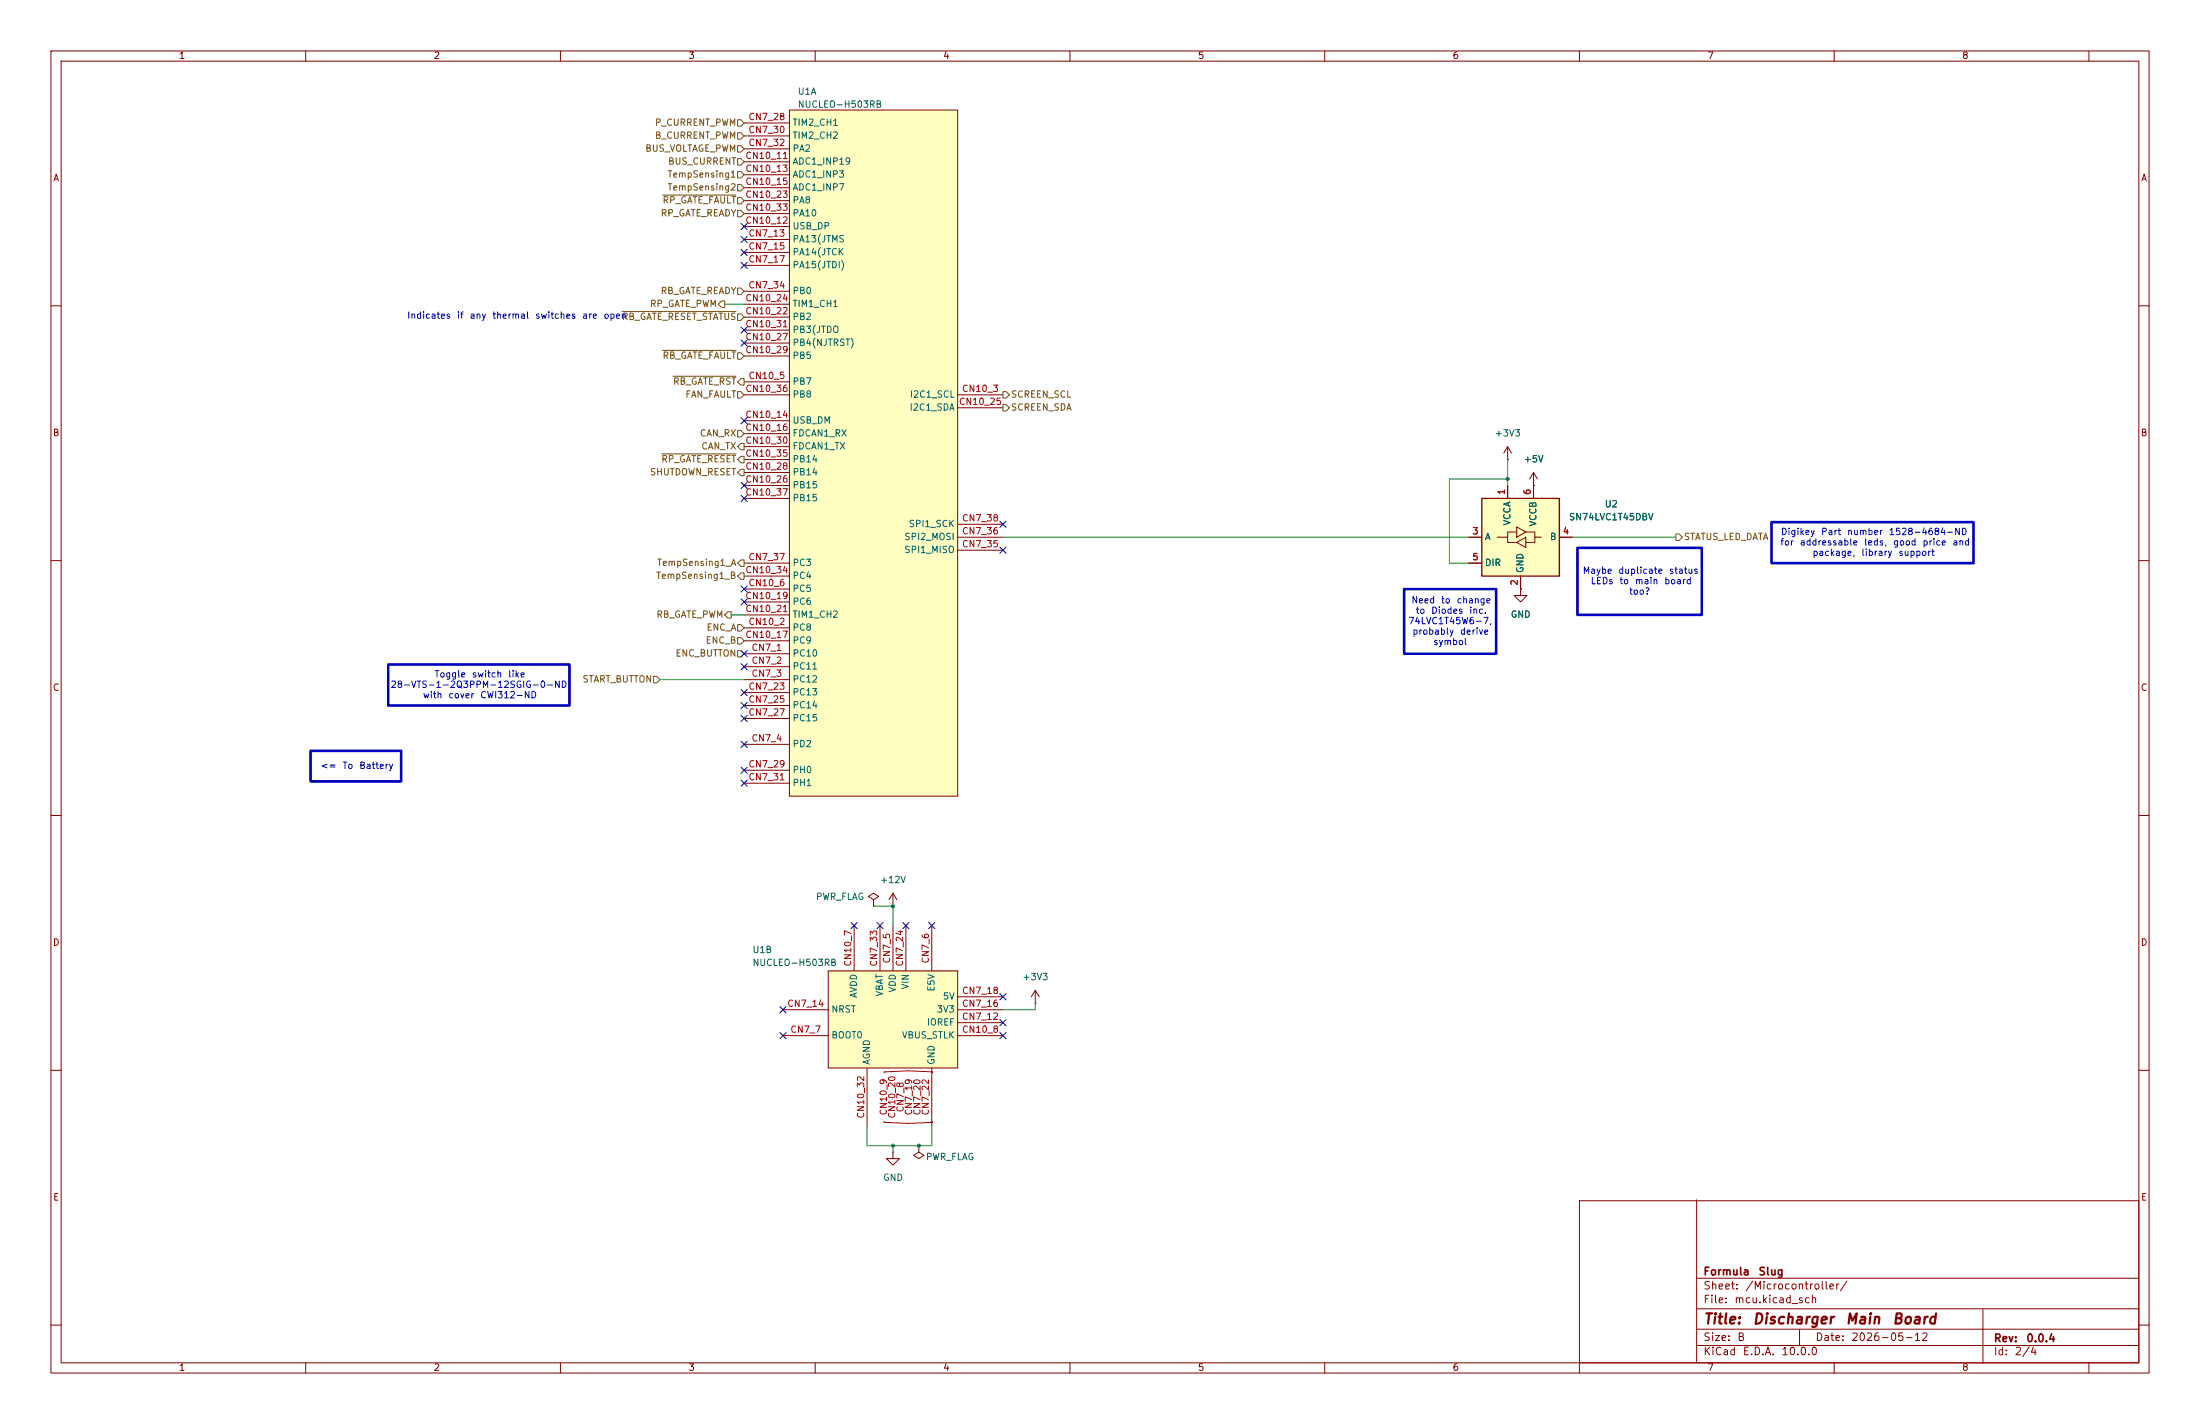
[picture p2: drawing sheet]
<svg xmlns="http://www.w3.org/2000/svg" width="432mm" height="279mm" viewBox="0 0 432 279" stroke-linecap="round" stroke-linejoin="round" font-family="sans-serif">
<g fill="none" stroke="#840000" stroke-width=".2">
<path d="M10 10h411.8v259.4h-411.8zM12 12h407.8v255.4h-407.8zM60 10v2M110 10v2M160 10v2M210 10v2M260 10v2M310 10v2M360 10v2M410 10v2M10 60h2M419.8 60h2"/>
<path d="M10 110h2M419.8 110h2M10 160h2M419.8 160h2M10 210h2M419.8 210h2M310 235.6h109.8v31.8h-109.8zM333 235.4v32M10 260h2M333 256.8h86.8M333 250.8h86.8M389.2 256.9v10.5"/>
<path d="M419.8 260h2M60 267.4v2M110 267.4v2M160 267.4v2M210 267.4v2M260 267.4v2M310 267.4v2M333 264h86.8M333 260.8h86.8M353.2 260.9v3M360 267.4v2M410 267.4v2"/>
</g>
<g fill="#fff">
<path d="M347.7 102.5h39.7v8h-39.7z"/>
<path d="M76.2 130.4h35.6v8h-35.6z"/>
<path d="M61 147.3h17.7v6h-17.7z"/>
<path d="M309.6 107.5h24.4v13.1h-24.4z"/>
<path d="M275.6 115.6h18.1v12.7h-18.1z"/>
</g>
<path d="M295.9 90.2h.1M295.9 87.6l-.8 1.3M295.9 87.6l.8 1.3M295.9 87.6v2.6" fill="none" stroke="#840000" stroke-width=".2"/>
<path d="M290.8 97.8h15.3v15.2h-15.3z" fill="#ffffc2"/>
<path d="M290.8 97.8h15.3v15.2h-15.3z" fill="none" stroke="#840000" stroke-width=".25"/>
<g fill="none" stroke="#840000" stroke-width=".2">
<path d="M295.9 95.3v2.5M301 95.3h.1M301 92.7v5.1M301 92.7l-.8 1.3M301 92.7l.8 1.3M288.3 105.4h2.5M288.3 110.5h2.5M293.9 105.4h2v1h1.8M297.7 104.4h-1.8v1M297.7 103.4l1.8 1-1.8 1zM297.7 106.4l1.8-1v2zM298.4 115.6v1.2h1.3l-1.3 1.3-1.2-1.3h1.2"/>
<path d="M298.4 115.6h.1M298.4 113v2.6M299.5 104.4h1.7v1h1.3M301.2 105.4v1h-1.7M306.1 105.4h2.5M175.3 177.8h.1M175.3 175.3l-.8 1.2M175.3 175.3l.7 1.2M175.3 175.3v2.5M175.3 226.1v1.2h1.2l-1.2 1.3-1.3-1.3h1.3M175.3 226.1h.1"/>
</g>
<path d="M154.9 21.6h33.1v134.6h-33.1z" fill="#ffffc2"/>
<g fill="none" stroke="#840000" stroke-width=".2">
<path d="M146 24.1h8.9M146 26.7h8.9M146 29.2h8.9M146 31.8h8.9M146 34.3h8.9M146 36.8h8.9M146 39.4h8.9M154.9 21.6h33.1v134.6h-33.1zM146 47h8.9M146 49.5h8.9M146 52.1h8.9M146 57.2h8.9"/>
<path d="M146 44.5h8.9M146 59.7h8.9M146 41.9h8.9M146 77.5h8.9M146 74.9h8.9M146 62.2h8.9M146 67.3h8.9M146 69.9h8.9M146 64.8h8.9M188 77.5h8.8M146 82.6h8.9M146 85.1h8.9"/>
<path d="M146 95.3h8.9M146 92.7h8.9M146 87.6h8.9M146 90.2h8.9M146 97.8h8.9M188 80h8.8M146 110.5h8.9M146 115.6h8.9M146 118.1h8.9M146 113h8.9M188 108h8.8M188 105.4h8.8"/>
<path d="M188 102.9h8.8M146 128.3h8.9M146 130.8h8.9M146 133.4h8.9M146 135.9h8.9M146 138.4h8.9M146 123.2h8.9M146 125.7h8.9M146 120.7h8.9M146 146.1h8.9M146 141h8.9M146 151.1h8.9"/>
<path d="M146 153.7h8.9M171.4 176.5l1.1-.6-1.1-.6-1 .6 1 .6v1.3M171.4 177.8h.1"/>
</g>
<path d="M162.6 190.5h25.4v19.1h-25.4z" fill="#ffffc2"/>
<g fill="none" stroke="#840000" stroke-width=".2">
<path d="M295.9 95.3v2.5M301 95.3h.1M301 95.3v2.5M288.3 105.4h2.5M288.3 110.5h2.5M298.4 115.6h.1M298.4 113v2.6M306.1 105.4h2.5M153.7 198.1h8.9M162.6 190.5h25.4v19.1h-25.4zM167.6 181.6v8.9M172.7 181.6v8.9"/>
<path d="M175.3 181.6v8.9M177.8 181.6v8.9M182.9 181.6v8.9M188 198.1h8.8M188 195.6h8.8M203.2 196.9h.1M203.2 194.3l-.8 1.3M203.2 194.3l.8 1.3M203.2 194.3v2.6M153.7 203.2h8.9M170.2 209.6v11.4M182.9 209.6v11.4"/>
<path d="M188 203.2h8.8M188 200.7h8.8M180.3 224.8v1.3l1.1 .6-1.1 .6-1-.6 1-.6M180.3 224.8h.1"/>
</g>
<path d="M173.5 210.5v-.2l4.8-.2 4.7 .2v.2M173.5 220v.2l4.8 .2 4.7-.2v-.2" fill="none" stroke="#a90000" stroke-width=".2"/>
<g fill="none" stroke="#725600" stroke-width=".2">
<path d="M130.1 38.3h14.4M144.8 31.1h.6l.6 .7-.6 .6h-.6zM144.8 36.2h.6l.6 .6-.6 .7h-.6zM144.8 28.6h.6l.6 .6-.6 .6h-.6zM144.8 33.7h.6l.6 .6-.6 .6h-.6zM144.8 26h.6l.6 .7-.6 .6h-.6zM144.8 23.5h.6l.6 .6-.6 .7h-.6zM144.8 38.7h.6l.6 .7-.6 .6h-.6zM141.6 59.1h.6v1.2h-.6l-.6-.6zM144.8 56.5h.6l.6 .7-.6 .6h-.6zM144.8 41.3h.6l.6 .6-.6 .6h-.6zM122.1 61.1h22.4"/>
<path d="M130.1 68.7h14.4M132.1 73.8h12.4M144.8 69.2h.6l.6 .7-.6 .6h-.6zM144.8 61.6h.6l.6 .6-.6 .7h-.6zM144.8 76.8h.6l.6 .7-.6 .6h-.6zM145.4 74.3h.6v1.3h-.6l-.6-.7zM196.8 76.8h.7l.6 .7-.6 .6h-.7zM196.8 79.4h.7l.6 .6-.6 .6h-.7zM129.8 89.1h14.7M144.8 84.5h.6l.6 .6-.6 .6h-.6zM145.4 92.1h.6v1.2h-.6l-.6-.6zM145.4 87h.6v1.3h-.6l-.6-.7z"/>
<path d="M145.4 89.5h.6v1.3h-.6l-.6-.6zM145.4 109.9h.6v1.2h-.6l-.6-.6zM145.4 112.4h.6v1.3h-.6l-.6-.7zM328.9 104.8h.7l.6 .6-.6 .6h-.7zM128.3 132.7h.6l.6 .7-.6 .6h-.6zM142.9 120h.6v1.3h-.6l-.7-.6zM144.8 125.1h.6l.6 .6-.6 .7h-.6zM144.8 122.6h.6l.6 .6-.6 .6h-.6zM144.8 127.6h.6l.6 .7-.6 .6h-.6z"/>
</g>
<path d="M142.2 59.7h3.8M295.9 90.2v5.1M295.9 94h-11.4v16.5h3.8M196.8 105.4h91.5M308.6 105.4h20.3M129.5 133.4h16.5M143.5 120.7h2.5M171.4 177.8h3.9v3.8M203.2 196.9v1.2h-6.4M170.2 221v3.8h12.7v-3.8M175.3 224.8v1.3" fill="none" stroke="#009600" stroke-width=".2"/>
<g fill="none" stroke="#000084" stroke-width=".2">
<path d="M145.4 46.4l1.3 1.2M145.4 48.9l1.3 1.2M145.4 51.5l1.3 1.2M145.4 43.8l1.3 1.3M146.7 46.4l-1.3 1.2M146.7 48.9l-1.3 1.2M146.7 51.5l-1.3 1.2M146.7 43.8l-1.3 1.3M145.4 64.2l1.3 1.2M145.4 66.7l1.3 1.2M146.7 64.2l-1.3 1.2M146.7 66.7l-1.3 1.2"/>
<path d="M145.4 97.2l1.3 1.2M145.4 94.6l1.3 1.3M145.4 81.9l1.3 1.3M146.7 97.2l-1.3 1.2M146.7 94.6l-1.3 1.3M146.7 81.9l-1.3 1.3M145.4 117.5l1.3 1.2M145.4 115l1.3 1.2M146.7 117.5l-1.3 1.2M146.7 115l-1.3 1.2M196.2 102.3l1.3 1.2M196.2 107.3l1.3 1.3"/>
<path d="M197.5 102.3l-1.3 1.2M197.5 107.3l-1.3 1.3M145.4 127.7l1.3 1.2M145.4 135.3l1.3 1.2M145.4 130.2l1.3 1.2M145.4 137.8l1.3 1.2M146.7 127.7l-1.3 1.2M146.7 135.3l-1.3 1.2M146.7 130.2l-1.3 1.2M146.7 137.8l-1.3 1.2M145.4 150.5l1.3 1.2M145.4 145.4l1.3 1.3"/>
<path d="M145.4 140.4l1.3 1.2M145.4 153.1l1.3 1.2M146.7 153.1l-1.3 1.2M146.7 150.5l-1.3 1.2M146.7 145.4l-1.3 1.3M146.7 140.4l-1.3 1.2M153.1 197.5l1.2 1.2M154.3 197.5l-1.2 1.2M167 181l1.2 1.2M168.2 181l-1.2 1.2M172.1 181l1.2 1.2M173.3 181l-1.2 1.2"/>
<path d="M177.2 181l1.2 1.2M178.4 181l-1.2 1.2M182.3 181l1.2 1.2M183.5 181l-1.2 1.2M196.2 195l1.3 1.2M197.5 195l-1.3 1.2M153.1 202.6l1.2 1.2M154.3 202.6l-1.2 1.2M196.2 200.1l1.3 1.2M196.2 202.6l1.3 1.2M197.5 200.1l-1.3 1.2M197.5 202.6l-1.3 1.2"/>
</g>
<path d="M275.6 115.6h18.1v12.7h-18.1zM309.6 107.5h24.4v13.1h-24.4zM347.7 102.5h39.7v8h-39.7zM76.2 130.4h35.6v8h-35.6zM61 147.3h17.7v6h-17.7z" fill="none" stroke="#0000c2" stroke-width=".51"/>
<g fill="#009600" stroke="#009600" stroke-width=".2">
<circle cx="295.9" cy="94" r=".3"/>
<circle cx="175.3" cy="224.8" r=".3"/>
<circle cx="180.3" cy="224.8" r=".3"/>
<circle cx="175.3" cy="177.8" r=".3"/>
</g>
<g font-size="2" fill="#840000">
<text x="334.2" y="260.3">Title:</text>
<text x="343.9" y="260.3">Discharger</text>
<text x="362.1" y="260.3">Main</text>
<text x="371.3" y="260.3">Board</text>
</g>
<g font-size="1.5" fill="#840000">
<text x="334.2" y="250.6">Formula</text>
<text x="345" y="250.6">Slug</text>
<text x="334.2" y="256.1">File:</text>
<text x="334.2" y="253.4">Sheet:</text>
<text x="340.3" y="256.1">mcu.kicad_sch</text>
<text x="342.4" y="253.4">/Microcontroller/</text>
<text x="334.2" y="263.5">Size:</text>
<text x="340.9" y="263.5">B</text>
<text x="356.2" y="263.5">Date:</text>
<text x="363.2" y="263.5">2026-05-12</text>
<text x="391.2" y="263.7">Rev:</text>
<text x="397.6" y="263.7">0.0.4</text>
<text x="334.2" y="266.3">KiCad</text>
<text x="341.9" y="266.3">E.D.A.</text>
<text x="349.5" y="266.3">10.0.0</text>
<text x="391.2" y="266.3">Id:</text>
<text x="395.3" y="266.3">2/4</text>
</g>
<g font-size="1.3" fill="#840000">
<text x="35" y="11.9">1</text>
<text x="85" y="11.9">2</text>
<text x="135" y="11.9">3</text>
<text x="185" y="11.9">4</text>
<text x="235" y="11.9">5</text>
<text x="285" y="11.9">6</text>
<text x="335" y="11.9">7</text>
<text x="385" y="11.9">8</text>
<text x="10.3" y="35.9">A</text>
<text x="420.1" y="35.9">A</text>
<text x="10.3" y="85.9">B</text>
<text x="420.1" y="85.9">B</text>
<text x="10.3" y="135.9">C</text>
<text x="420.1" y="135.9">C</text>
<text x="10.3" y="185.9">D</text>
<text x="420.1" y="185.9">D</text>
<text x="10.3" y="235.9">E</text>
<text x="420.1" y="235.9">E</text>
<text x="35" y="269.3">1</text>
<text x="85" y="269.3">2</text>
<text x="135" y="269.3">3</text>
<text x="185" y="269.3">4</text>
<text x="235" y="269.3">5</text>
<text x="285" y="269.3">6</text>
<text x="335" y="269.3">7</text>
<text x="385" y="269.3">8</text>
</g>
<g font-size="1.3" fill="#a90000">
<text x="146.8" y="23.9">CN7_28</text>
<text x="146.8" y="26.4">CN7_30</text>
<text x="146.8" y="29">CN7_32</text>
<text x="146.2" y="31.5">CN10_11</text>
<text x="146.2" y="34">CN10_13</text>
<text x="146.2" y="36.6">CN10_15</text>
<text x="146.2" y="39.1">CN10_23</text>
<text x="146.2" y="41.7">CN10_33</text>
<text x="146.2" y="44.2">CN10_12</text>
<text x="146.8" y="46.7">CN7_13</text>
<text x="146.8" y="49.3">CN7_15</text>
<text x="146.8" y="51.8">CN7_17</text>
<text x="146.2" y="59.4">CN10_24</text>
<text x="146.8" y="56.9">CN7_34</text>
<text x="146.2" y="62">CN10_22</text>
<text x="146.2" y="64.5">CN10_31</text>
<text x="146.2" y="67.1">CN10_27</text>
<text x="146.2" y="69.6">CN10_29</text>
<text x="146.2" y="77.2">CN10_36</text>
<text x="146.8" y="74.7">CN10_5</text>
<text x="188.7" y="77.2">CN10_3</text>
<text x="146.2" y="82.3">CN10_14</text>
<text x="188.1" y="79.8">CN10_25</text>
<text x="146.2" y="84.8">CN10_16</text>
<text x="146.2" y="87.4">CN10_30</text>
<text x="146.2" y="89.9">CN10_35</text>
<text x="146.2" y="95">CN10_26</text>
<text x="146.2" y="92.5">CN10_28</text>
<text x="146.2" y="97.5">CN10_37</text>
<text x="295.7" y="97.2" transform="rotate(-90 295.7 97.2)">1</text>
<text x="300.7" y="97.2" transform="rotate(-90 300.7 97.2)">6</text>
<text x="188.7" y="107.7">CN7_35</text>
<text x="188.7" y="105.2">CN7_36</text>
<text x="188.7" y="102.6">CN7_38</text>
<text x="288.9" y="105.2">3</text>
<text x="306.6" y="105.2">4</text>
<text x="146.2" y="112.8">CN10_34</text>
<text x="146.8" y="110.2">CN7_37</text>
<text x="288.9" y="110.2">5</text>
<text x="146.2" y="117.9">CN10_19</text>
<text x="146.8" y="115.3">CN10_6</text>
<text x="298.2" y="115" transform="rotate(-90 298.2 115)">2</text>
<text x="146.2" y="125.5">CN10_17</text>
<text x="146.2" y="120.4">CN10_21</text>
<text x="146.8" y="122.9">CN10_2</text>
<text x="147.4" y="128">CN7_1</text>
<text x="147.4" y="130.6">CN7_2</text>
<text x="146.8" y="135.6">CN7_23</text>
<text x="147.4" y="133.1">CN7_3</text>
<text x="146.8" y="138.2">CN7_25</text>
<text x="146.8" y="140.7">CN7_27</text>
<text x="147.4" y="145.8">CN7_4</text>
<text x="146.8" y="150.9">CN7_29</text>
<text x="146.8" y="153.4">CN7_31</text>
<text x="167.4" y="189.8" transform="rotate(-90 167.4 189.8)">CN10_7</text>
<text x="172.5" y="189.8" transform="rotate(-90 172.5 189.8)">CN7_33</text>
<text x="175" y="189.2" transform="rotate(-90 175 189.2)">CN7_5</text>
<text x="177.5" y="189.8" transform="rotate(-90 177.5 189.8)">CN7_24</text>
<text x="182.6" y="189.2" transform="rotate(-90 182.6 189.2)">CN7_6</text>
<text x="154.4" y="197.9">CN7_14</text>
<text x="188.7" y="197.9">CN7_16</text>
<text x="188.7" y="195.3">CN7_18</text>
<text x="155" y="202.9">CN7_7</text>
<text x="188.7" y="200.4">CN7_12</text>
<text x="188.7" y="202.9">CN10_8</text>
<text x="169.9" y="219.6" transform="rotate(-90 169.9 219.6)">CN10_32</text>
<text x="174.4" y="219" transform="rotate(-90 174.4 219)">CN10_9</text>
<text x="176" y="219.6" transform="rotate(-90 176 219.6)">CN10_20</text>
<text x="177.7" y="218.4" transform="rotate(-90 177.7 218.4)">CN7_8</text>
<text x="179.3" y="219" transform="rotate(-90 179.3 219)">CN7_19</text>
<text x="181" y="219" transform="rotate(-90 181 219)">CN7_20</text>
<text x="182.6" y="219" transform="rotate(-90 182.6 219)">CN7_22</text>
</g>
<g font-size="1.3" fill="#006464">
<text x="156.5" y="18.9">U1A</text>
<text x="156.5" y="21.4">NUCLEO-H503RB</text>
<text x="155.4" y="25">TIM2_CH1</text>
<text x="155.4" y="27.5">TIM2_CH2</text>
<text x="155.4" y="30.1">PA2</text>
<text x="155.4" y="32.6">ADC1_INP19</text>
<text x="155.4" y="35.2">ADC1_INP3</text>
<text x="155.4" y="37.7">ADC1_INP7</text>
<text x="155.4" y="40.2">PA8</text>
<text x="155.4" y="47.9">PA13(JTMS</text>
<text x="155.4" y="45.3">USB_DP</text>
<text x="155.4" y="42.8">PA10</text>
<text x="155.4" y="50.4">PA14(JTCK</text>
<text x="155.4" y="52.9">PA15(JTDI)</text>
<text x="155.4" y="58">PB0</text>
<text x="155.4" y="63.1">PB2</text>
<text x="155.4" y="60.6">TIM1_CH1</text>
<text x="155.4" y="65.6">PB3(JTDO</text>
<text x="155.4" y="68.2">PB4(NJTRST)</text>
<text x="155.4" y="70.7">PB5</text>
<text x="155.4" y="75.8">PB7</text>
<text x="155.4" y="83.4">USB_DM</text>
<text x="155.4" y="78.3">PB8</text>
<text x="178.4" y="80.9">I2C1_SDA</text>
<text x="178.5" y="78.3">I2C1_SCL</text>
<text x="155.4" y="86">FDCAN1_RX</text>
<text x="155.4" y="88.5">FDCAN1_TX</text>
<text x="293.3" y="86">+3V3</text>
<text x="155.4" y="93.6">PB14</text>
<text x="155.4" y="91">PB14</text>
<text x="299" y="91">+5V</text>
<text x="155.4" y="96.1">PB15</text>
<text x="155.4" y="98.7">PB15</text>
<text x="314.9" y="99.9">U2</text>
<text x="177.4" y="106.3">SPI2_MOSI</text>
<text x="178.2" y="103.7">SPI1_SCK</text>
<text x="291.3" y="106.3">A</text>
<text x="296.8" y="103.2" transform="rotate(-90 296.8 103.2)">VCCA</text>
<text x="301.9" y="103.4" transform="rotate(-90 301.9 103.4)">VCCB</text>
<text x="304.1" y="106.3">B</text>
<text x="307.8" y="102.4">SN74LVC1T45DBV</text>
<text x="155.4" y="111.4">PC3</text>
<text x="155.4" y="113.9">PC4</text>
<text x="177.4" y="108.8">SPI1_MISO</text>
<text x="291.3" y="111.4">DIR</text>
<text x="299.3" y="112.5" transform="rotate(-90 299.3 112.5)">GND</text>
<text x="155.4" y="116.4">PC5</text>
<text x="155.4" y="119">PC6</text>
<text x="155.4" y="124.1">PC8</text>
<text x="155.4" y="121.5">TIM1_CH2</text>
<text x="296.4" y="121.5">GND</text>
<text x="155.4" y="129.1">PC10</text>
<text x="155.4" y="131.7">PC11</text>
<text x="155.4" y="126.6">PC9</text>
<text x="155.4" y="134.2">PC12</text>
<text x="155.4" y="136.8">PC13</text>
<text x="155.4" y="139.3">PC14</text>
<text x="155.4" y="141.8">PC15</text>
<text x="155.4" y="146.9">PD2</text>
<text x="155.4" y="152">PH0</text>
<text x="155.4" y="154.5">PH1</text>
<text x="172.6" y="173.6">+12V</text>
<text x="160" y="176.9">PWR_FLAG</text>
<text x="147.6" y="187.3">U1B</text>
<text x="147.6" y="189.8">NUCLEO-H503RB</text>
<text x="168.5" y="195.9" transform="rotate(-90 168.5 195.9)">AVDD</text>
<text x="173.6" y="195.6" transform="rotate(-90 173.6 195.6)">VBAT</text>
<text x="176.1" y="194.8" transform="rotate(-90 176.1 194.8)">VDD</text>
<text x="178.7" y="194.2" transform="rotate(-90 178.7 194.2)">VIN</text>
<text x="183.7" y="194.7" transform="rotate(-90 183.7 194.7)">E5V</text>
<text x="185" y="196.4">5V</text>
<text x="200.6" y="192.6">+3V3</text>
<text x="163.1" y="199">NRST</text>
<text x="181.8" y="201.5">IOREF</text>
<text x="183.7" y="199">3V3</text>
<text x="163.1" y="204.1">BOOT0</text>
<text x="171" y="209" transform="rotate(-90 171 209)">AGND</text>
<text x="176.9" y="204.1">VBUS_STLK</text>
<text x="183.7" y="209" transform="rotate(-90 183.7 209)">GND</text>
<text x="181.6" y="227.9">PWR_FLAG</text>
<text x="173.2" y="232">GND</text>
</g>
<g font-size="1.3" fill="#725600">
<text x="128.4" y="27.5">B_CURRENT_PWM</text>
<text x="128.4" y="25">P_CURRENT_PWM</text>
<text x="126.5" y="30.1">BUS_VOLTAGE_PWM</text>
<text x="130.9" y="35.2">TempSensing1</text>
<text x="131" y="32.6">BUS_CURRENT</text>
<text x="129.9" y="40.2">RP_GATE_FAULT</text>
<text x="130.9" y="37.7">TempSensing2</text>
<text x="129.6" y="42.8">RP_GATE_READY</text>
<text x="129.6" y="58">RB_GATE_READY</text>
<text x="121.9" y="63.1">RB_GATE_RESET_STATUS</text>
<text x="127.5" y="60.6">RP_GATE_PWM</text>
<text x="129.9" y="70.7">RB_GATE_FAULT</text>
<text x="132" y="75.8">RB_GATE_RST</text>
<text x="134.4" y="78.3">FAN_FAULT</text>
<text x="198.3" y="78.3">SCREEN_SCL</text>
<text x="198.3" y="80.9">SCREEN_SDA</text>
<text x="137.3" y="86">CAN_RX</text>
<text x="137.6" y="88.5">CAN_TX</text>
<text x="127.5" y="93.6">SHUTDOWN_RESET</text>
<text x="129.7" y="91">RP_GATE_RESET</text>
<text x="330.4" y="106.3">STATUS_LED_DATA</text>
<text x="128.7" y="113.9">TempSensing1_B</text>
<text x="128.8" y="111.4">TempSensing1_A</text>
<text x="128.7" y="121.5">RB_GATE_PWM</text>
<text x="138.6" y="124.1">ENC_A</text>
<text x="132.5" y="129.1">ENC_BUTTON</text>
<text x="138.4" y="126.6">ENC_B</text>
<text x="114.2" y="134.2">START_BUTTON</text>
</g>
<g font-size="1.3" fill="#0000c2">
<text x="79.8" y="62.8">Indicates</text>
<text x="89.6" y="62.8">if</text>
<text x="92.1" y="62.8">any</text>
<text x="96.5" y="62.8">thermal</text>
<text x="104.9" y="62.8">switches</text>
<text x="114.1" y="62.8">are</text>
<text x="118.3" y="62.8">open</text>
<text x="349.3" y="107.3">for</text>
<text x="349.4" y="105.3">Digikey</text>
<text x="353.1" y="107.3">addressable</text>
<text x="357.3" y="105.3">Part</text>
<text x="362.4" y="105.3">number</text>
<text x="365.7" y="107.3">leds,</text>
<text x="370.6" y="105.3">1528-4684-ND</text>
<text x="371.4" y="107.3">good</text>
<text x="377.2" y="107.3">price</text>
<text x="383.1" y="107.3">and</text>
<text x="310.5" y="112.9">Maybe</text>
<text x="317.5" y="112.9">duplicate</text>
<text x="327.5" y="112.9">status</text>
<text x="355.6" y="109.4">package,</text>
<text x="365.2" y="109.4">library</text>
<text x="372.5" y="109.4">support</text>
<text x="276.9" y="118.7">Need</text>
<text x="282.7" y="118.7">to</text>
<text x="285.8" y="118.7">change</text>
<text x="312.1" y="114.9">LEDs</text>
<text x="317.7" y="114.9">to</text>
<text x="319.6" y="117">too?</text>
<text x="320.8" y="114.9">main</text>
<text x="326.5" y="114.9">board</text>
<text x="276.3" y="122.8">74LVC1T45W6-7,</text>
<text x="277.1" y="124.8">probably</text>
<text x="277.7" y="120.7">to</text>
<text x="280.8" y="120.7">Diodes</text>
<text x="286.4" y="124.8">derive</text>
<text x="288.3" y="120.7">inc.</text>
<text x="281.2" y="126.9">symbol</text>
<text x="76.6" y="135.3">28-VTS-1-2Q3PPM-12SGIG-0-ND</text>
<text x="82.9" y="137.3">with</text>
<text x="85.2" y="133.2">Toggle</text>
<text x="87.9" y="137.3">cover</text>
<text x="92.5" y="133.2">switch</text>
<text x="94.1" y="137.3">CWI312-ND</text>
<text x="99.6" y="133.2">like</text>
<text x="62.8" y="151.2">&lt;=</text>
<text x="67.1" y="151.2">To</text>
<text x="70.4" y="151.2">Battery</text>
</g>
</svg>
